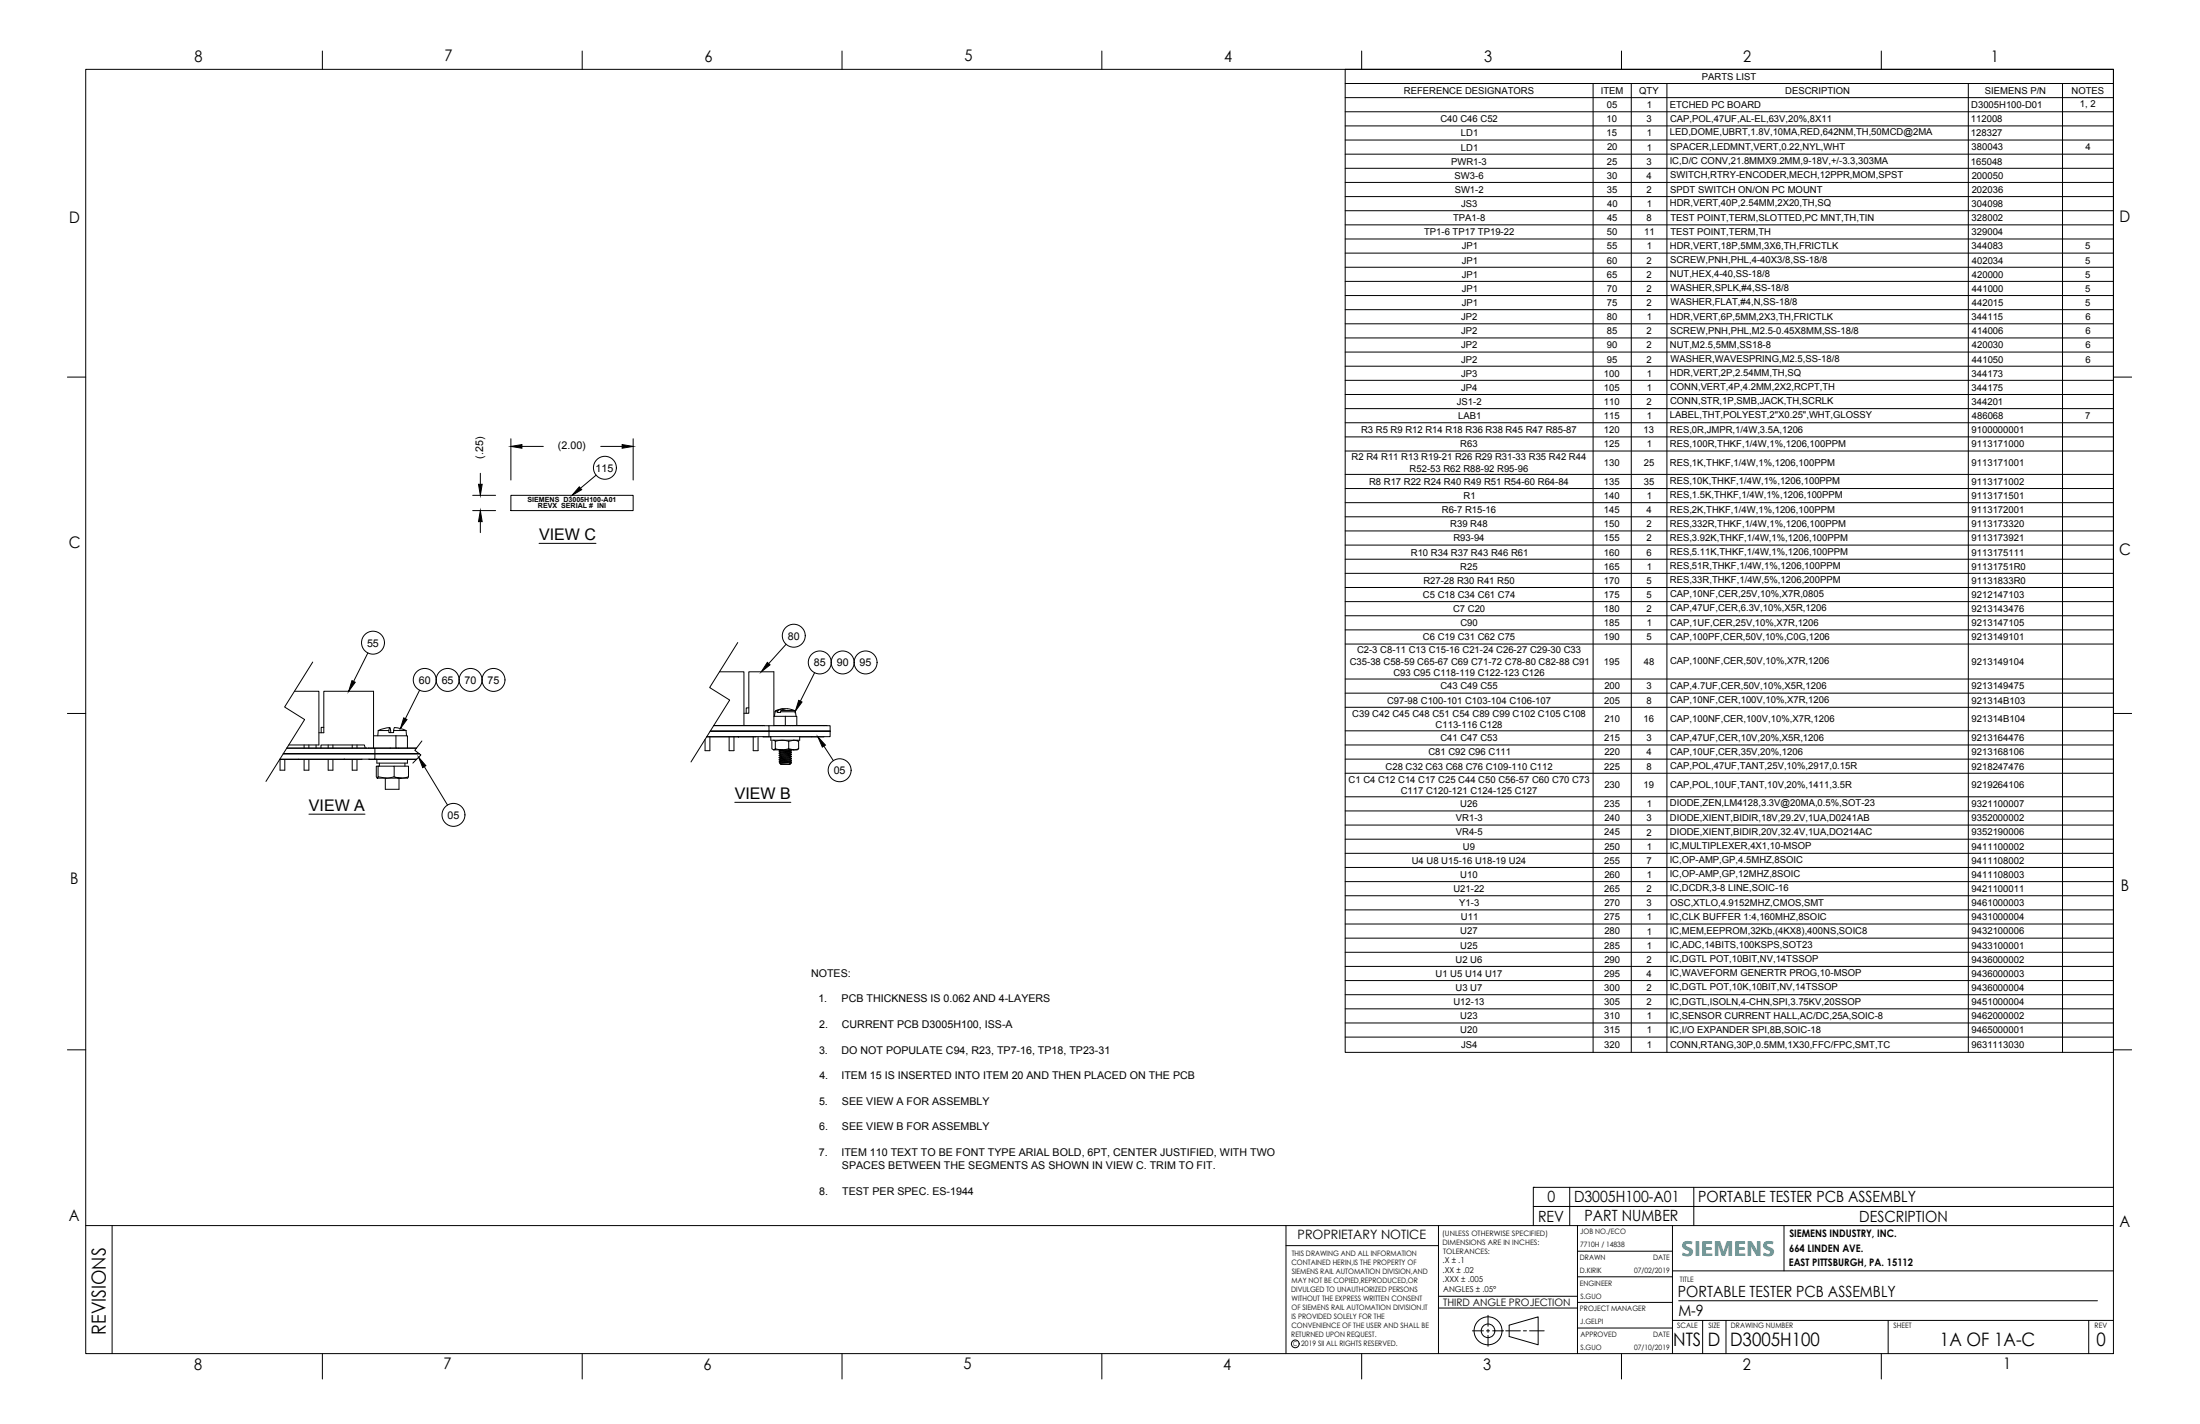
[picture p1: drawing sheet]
<svg xmlns="http://www.w3.org/2000/svg" width="864mm" height="559mm" viewBox="0 0 864 559" stroke-linecap="round" stroke-linejoin="round" font-family="sans-serif">
<!-- layer: TITLEBLOCK -->
<g fill="none" stroke="#000" stroke-width=".39">
<path d="M33.6 27.2h796v504h-796zM126.5 20v7.2M228.5 20v7.2M330.5 20v7.2M432.5 20v7.2M534.5 20v7.2M636.5 20v7.2M738.5 20v7.2M26.5 148h7.1M829.6 148h7.2M26.5 280h7.1M829.6 280h7.2"/>
<path d="M26.5 412h7.1M829.6 412h7.2M601.9 465.9h.1M601.9 473.4h227.7M616.2 465.9v15M664.9 465.9v15M829.6 465.9h-227.7v15M33.6 480.9h796M44 480.9v50.3M504.8 480.9v50.3M504.8 488.8h59.9M564.7 480.9v50.3"/>
<path d="M619.2 480.9v50.3M619.2 491h37.3M656.5 480.9v50.3M656.5 498.7h173.1M700.3 480.9v17.8M564.7 508.7h54.5M564.7 513.3h54.5M584.1 516.2v4.2M619.2 511.1h37.3M619.2 501h37.3M656.5 518.2h173.1M659 510.4h164.3"/>
<path d="M668.4 518.2v13M677.5 518.2v13M741.2 518.2v13M819.9 518.2v13M126.5 531.2v10M228.5 531.2v10M330.5 531.2v10M432.5 531.2v10M534.5 531.2v10M578 522.2h4.3M583.5 522.2h1.2M584.1 521.6v1.2"/>
<path d="M584.1 524v4.3M585.9 522.2h4.4M591.1 522.2h5.7M592.4 520l11.4-3.2v10.9l-11.4-3.2zM598 522.2h1.2M600.4 522.2h5.8M619.2 521.1h37.3M636.5 531.2v10M738.5 531.2v10"/>
<circle cx="508.5" cy="527.4" r="1.52"/>
<circle cx="584.1" cy="522.2" r="5.5"/>
<circle cx="584.1" cy="522.2" r="2.67"/>
</g>
<!-- layer: BORDER -->
<g fill="none" stroke="#000" stroke-width=".39">
<path d="M528 27.2h301.6v385.8h-301.6zM528 32.8h301.6M528 38.3h301.6M625.4 32.8v380.2M640.3 32.8v380.2M654.3 32.8v380.2M772.7 32.8v380.2M809.6 32.8v380.2M528 43.9h301.6M528 49.4h301.6M528 55h301.6M528 60.5h301.6"/>
<path d="M528 66h301.6M528 71.6h301.6M528 77.1h301.6M528 82.7h301.6M528 88.2h301.6M528 93.8h301.6M528 99.3h301.6M528 104.9h301.6M528 110.4h301.6M528 116h301.6M528 121.5h301.6M528 127.1h301.6"/>
<path d="M528 132.6h301.6M528 138.2h301.6M528 143.7h301.6M528 149.2h301.6M528 154.8h301.6M528 160.4h301.6M528 165.9h301.6M528 171.4h301.6M528 177h301.6M528 186.2h301.6M528 191.7h301.6M528 197.3h301.6"/>
<path d="M528 202.8h301.6M528 208.3h301.6M528 213.9h301.6M528 219.4h301.6M528 225h301.6M528 230.5h301.6M528 236.1h301.6M528 241.6h301.6M528 247.2h301.6M528 252.7h301.6M528 266.5h301.6M528 272h301.6"/>
<path d="M528 277.6h301.6M528 286.8h301.6M528 292.3h301.6M528 297.9h301.6M528 303.4h301.6M528 312.7h301.6M528 318.2h301.6M528 323.8h301.6M528 329.3h301.6M528 334.9h301.6M528 340.4h301.6M528 346h301.6"/>
<path d="M528 351.5h301.6M528 357.1h301.6M528 362.6h301.6M528 368.1h301.6M528 373.7h301.6M528 379.2h301.6M528 384.8h301.6M528 390.3h301.6M528 395.9h301.6M528 401.4h301.6M528 407h301.6"/>
</g>
<!-- layer: OBJECT LINES -->
<g fill="none" stroke="#000" stroke-width=".39">
<path d="M200.5 194.4h48v6h-48zM122.8 259.8l-11.1 17.6 7.9 5-15.2 24.2M289.6 252.2l-11 17.6 7.8 4.9-15.2 24.3M115.6 271.3h9.6v21h-11.8M282.4 263.6h9.6v21.1M292 279.9h1.9v-16.3h9.9v21.2M293.9 277.8h-1v2.1M304.2 279.3l-.2 1.8M304.2 279.3h1M304.6 278.8h.9M304.6 278.8l-.4 .5M305.2 279.3v.3h1.2v-.3"/>
<path d="M305.5 278.8l-.3 .5M306.4 279.3h5.8M306.6 278.8a5.2 5.2 0 0 1 5.3 0M306.6 278.8l-.2 .5M306.6 278.8h5.3M307.3 278.1l-2.7 .7M308.3 278.1l-1.5 .1-1.3 .6M311.9 278.8l.4 .5M312.2 279.3l.3 1.8M109.9 298v4.2h1.9v-4.2M111.2 295.8h53.4zM112.5 293.6h34.7v4.3h-37.3"/>
<path d="M112.6 293.5l31.4 .1M117.2 297.9v.1M119.4 298v4.2h1.8v-4.2M119.4 292.3v1.2M121.2 292.3v1.2M124.1 292.3v1.2M125.2 287.5h1.9v-16.2h19.5v22.2M126 293.5v-1.2h17l.4 1.2M127.1 285.4h-1v2.1M128.8 298v4.2h1.9v-4.2M128.8 292.3v1.2M130.7 292.3v1.2"/>
<path d="M135.1 297.9l-25.3 .1M135.1 298h.1M135.2 297.9h.1M138.3 298v4.2h1.8v-4.2M138.3 292.3v1.2M140.1 292.3v1.2M142.1 297.9l-6.9 .1M146.6 288.7h8.8M147.2 293.6h16.3M147.2 297.9h16.4M147.2 295.8h.1M147.8 297.9l-3 .1"/>
<path d="M147.8 298h15.7M147.9 298v1.5h12v-1.5M148.5 286.7h4.1v.8h1.9v-.8h4.9M148.5 286.7l-.2 2M148.9 299.5v1.2M152.6 286.7l.4-1.2 .4 2M153 285.5l-2 .3-2.5 .9M153.1 293.5l-8.5 .1M153.2 293.6h2.4M155.4 288.7h4.5v4.8M155.4 288.7v4.8M155.6 293.5l.9 .1"/>
<path d="M156.5 293.5h7M159 299.5v1.2M159.4 286.7l.2 2M159.4 286.7l-2.5-.9-2-.3-.4 1.2M165.6 290.8l-2.8 3.6 2.4 1.9-3.1 3.2M278.7 289.2v5.4h-1.9v-4.4M278.8 286.9h47.1M278.8 286.9h23.1M280.1 284.8h21.8v4.3h-24.5M280.2 284.7l19.8 .1M286.2 289.2v5.4h1.9v-5.4M289.8 289.1l-12.4 .1"/>
<path d="M289.9 289.1h.1M295.7 289.2v5.4h1.9v-5.4M296.8 289.1l-7 .1M298.7 284.7v.1M299.2 284.7v.1M299.5 289.1v.1M299.6 289.1h2.9M301.9 284.8h24v4.3h-24M301.9 286.9h24M301.9 286.9h.1M302.5 289.2h.1M302.6 289.1v1.4h11.3v-1.4"/>
<path d="M303 290.9v2.9l.7 .5M303.7 290.5l.6 .4M303.8 284.7h4M303.8 281.1h4.5M304.3 290.9l2.7-.4 2.6 .4v2.9l-2.6 .5-2.7-.5zM304.3 293.8l-.6 .5h7.9l-2-.5M305.9 298.1l.5 .4M305.9 297.2l.5 .5M305.9 296.4l.5 .4M305.9 295.5l.5 .5M305.9 294.7l.5 .4M305.9 299.1l.5 .3"/>
<path d="M306.1 294.1l.3 .2M306.1 299.6l.4 .4 3.6-.1h-.3M306.4 299.4v.1M306.4 299.5l-.2 .1M307.1 294.3l-.7 .1M308.3 281.1h4.5v3.6M308.3 281.1v3.6M309.6 290.9l2-.4 1.9 .4v2.9l-1.9 .5h1.4M310 299.8l-.2 .1M310 299l-3.5 .4M310 298.1l-3.6 .4M310 297.3l-3.6 .4"/>
<path d="M310 296.4l-3.6 .4M310 295.6l-3.6 .4M310 294.7l-3.6 .4M310.1 295.6l.5 .3-4.7 .4M310.2 299.7l-.1 .1M310.2 299.7l-.4 .2M310.3 284.7l-2.4 .1M310.3 284.7v.1M310.3 284.7l.9 .1M310.6 294.4l-4.7 .4M310.6 295.3l-4.7 .4M310.6 296.1l-4.7 .4"/>
<path d="M310.6 297l-4.7 .4M310.6 297.8l-4.7 .4M310.6 298.7l-4.7 .4M310.6 294.3l-4.7 .4 .5-.3M310.6 299.4l-4.4 .2M310.6 299.3l-.5-.3-3.7 .5M310.6 297.6l-.5-.3-3.5 .4-.7 .4M310.6 296.8l-.5-.3-3.7 .4M310.6 295.1l-.5-.3-3.5 .4-.7 .3M310.6 297.6l-4.7 .5M310.6 296.8l-4.7 .4 .5-.3M310.6 295.1l-4.7 .4"/>
<path d="M310.6 299.3v.1M310.6 297.6l-.7 .7-3.3 .3-.7 .3 4.7-.4-.5-.3M310.6 295.1l-.7 .6-3.3 .3-.7 .3M310.6 298.5l-.5 .5M310.6 296.8l-.5 .5M310.6 295.9l-.5 .5M310.6 294.3l-.5 .4M310.6 299.4l-.3 .3M311.2 284.7h12.3M312.8 290.5l.7 .4M313.5 293.8l-.7 .5M318.7 289.1l-4.8 .1"/>
<path d="M323.5 284.8h1.2M323.5 289.1l-4.8 .1M325.9 286.9h.1M148.4 300.7h6.3v4.1l-3.1 .6-3.2-.6zM148.4 304.8l-.3 .6h9.4l-2.8-.6M148.4 300.7h-.7v4.1l.4 .6M151.2 305.4v4.3h5.4v-4.3M154.7 300.7h5.7v4.1l-2.9 .6h2.5M160.4 304.8l-.4 .6"/>
</g>
<!-- layer: DIMENSIONS -->
<path d="M200.5 172.2v16.2M204.9 175.2h8.4M235.8 175.2h8.4M248.5 172.2v16.2M185.6 194.4h8.9M188.6 185.7v4.3M185.6 200.4h8.9M188.6 204.7v4.3" fill="none" stroke="#000" stroke-width=".39"/>
<path d="M200.5 175.2l4.4-.7v1.4zM244.2 174.5l4.3 .7-4.3 .7zM187.8 190h1.5l-.7 4.4zM188.6 200.4l.7 4.3h-1.5z" fill="#000" stroke="#000" stroke-width=".39"/>
<!-- layer: TEXT-BALLOONS-NOTES -->
<g fill="none" stroke="#000" stroke-width=".39">
<path d="M211.6 213.2h22.3M121.3 319.5h22M288.4 314.8h22"/>
<circle cx="237.5" cy="183.6" r="4.5"/>
<circle cx="146.4" cy="252.2" r="4.5"/>
<circle cx="311.6" cy="249.5" r="4.5"/>
<circle cx="321.8" cy="260" r="4.5"/>
<circle cx="330.8" cy="260" r="4.5"/>
<circle cx="339.8" cy="260" r="4.5"/>
<circle cx="166.7" cy="266.8" r="4.5"/>
<circle cx="175.7" cy="266.8" r="4.5"/>
<circle cx="184.7" cy="266.8" r="4.5"/>
<circle cx="193.7" cy="266.8" r="4.5"/>
<circle cx="178" cy="319.8" r="4.5"/>
<circle cx="329.6" cy="302.3" r="4.5"/>
</g>
<!-- layer: 0 -->
<path d="M227.4 191l.9 1.2-3.7 2.2zM138.2 267.1l1.2 .6-2.5 3.6zM301.2 259.9l1.1 1-3.4 2.7zM313.5 274.8l1.3 .7-2.6 3.5zM158.5 281.7l1.3 .6-2.6 3.6zM321.1 289.2l2.9 3.2-1.2 .8zM164.3 297.2l2.9 3.3-1.3 .7z" fill="#000" stroke="#000" stroke-width=".39"/>
<path d="M234 186.5l-6.1 5.1M144.4 256.2l-5.6 11.2M308.6 252.8l-6.9 7.6M164.7 270.9l-5.6 11.1M319.8 264l-5.6 11.2M323.4 292.8l3.7 5.7M166.6 300.8l9.1 15.1" fill="none" stroke="#000" stroke-width=".39"/>
<text font-size="8.4" fill="#099" x="660.1" y="492.7">SIEMENS</text>
<text font-size="7.7" x="41.6" y="523.8" transform="rotate(-90 41.6 523.8)">REVISIONS</text>
<g font-size="7.3">
<text x="656.8" y="528.2">NTS</text>
<text x="670.4" y="528.2">D</text>
<text x="679.1" y="528.2">D3005H100</text>
<text x="761.5" y="528.2">1A OF 1A-C</text>
<text x="822.9" y="528.2">0</text>
</g>
<g font-size="6.3">
<text x="76.4" y="24.4">8</text>
<text x="174.5" y="24.1">7</text>
<text x="276.6" y="24.2">6</text>
<text x="378.6" y="24.1">5</text>
<text x="480.6" y="24.2">4</text>
<text x="582.6" y="24.2">3</text>
<text x="684.3" y="24.2">2</text>
<text x="781.5" y="24.3">1</text>
<text x="27.1" y="87.5">D</text>
<text x="832" y="87.1">D</text>
<text x="27" y="215.1">C</text>
<text x="211.6" y="211.9">VIEW C</text>
<text x="831.9" y="217.8">C</text>
<text x="288.4" y="313.5">VIEW B</text>
<text x="121.3" y="318.2">VIEW A</text>
<text x="27.6" y="347">B</text>
<text x="832.5" y="349.7">B</text>
<text x="27.1" y="479">A</text>
<text x="832" y="481.7">A</text>
<text x="76.2" y="537.5">8</text>
<text x="174.1" y="537.3">7</text>
<text x="276.1" y="537.5">6</text>
<text x="378.2" y="537.3">5</text>
<text x="480.2" y="537.5">4</text>
<text x="582.2" y="537.5">3</text>
<text x="684.2" y="537.5">2</text>
<text x="786.4" y="537.3">1</text>
</g>
<g font-size="6.1">
<text x="607.5" y="471.9">0</text>
<text x="617.9" y="471.9">D3005H100-A01</text>
<text x="666.6" y="471.9">PORTABLE TESTER PCB ASSEMBLY</text>
<text x="603.8" y="479.4">REV</text>
<text x="622" y="479.3">PART NUMBER</text>
<text x="729.9" y="479.4">DESCRIPTION</text>
<text x="658.6" y="508.8">PORTABLE TESTER PCB ASSEMBLY</text>
<text x="658.8" y="516.3">M-9</text>
</g>
<text font-size="5.1" x="509.4" y="486">PROPRIETARY NOTICE</text>
<g font-size="4.2">
<text x="189.6" y="180" transform="rotate(-90 189.6 180)">(.25)</text>
<text x="219" y="176.2">(2.00)</text>
<text x="233.8" y="185.1">115</text>
<text x="309.3" y="251">80</text>
<text x="144.1" y="253.7">55</text>
<text x="319.5" y="261.5">85</text>
<text x="328.5" y="261.5">90</text>
<text x="337.5" y="261.5">95</text>
<text x="164.4" y="268.3">60</text>
<text x="173.4" y="268.3">65</text>
<text x="182.4" y="268.3">70</text>
<text x="191.4" y="268.3">75</text>
<text x="327.3" y="303.8">05</text>
<text x="175.7" y="321.3">05</text>
<text x="318.4" y="383.3">NOTES:</text>
<text x="321.2" y="393.4">1.</text>
<text x="330.4" y="393.4">PCB THICKNESS IS 0.062 AND 4-LAYERS</text>
<text x="321.6" y="403.4">2.</text>
<text x="330.5" y="403.4">CURRENT PCB D3005H100, ISS-A</text>
<text x="321.5" y="413.5">3.</text>
<text x="330.4" y="413.5">DO NOT POPULATE C94, R23, TP7-16, TP18, TP23-31</text>
<text x="321.6" y="423.5">4.</text>
<text x="330.3" y="423.5">ITEM 15 IS INSERTED INTO ITEM 20 AND THEN PLACED ON THE PCB</text>
<text x="321.5" y="433.6">5.</text>
<text x="330.5" y="433.6">SEE VIEW A FOR ASSEMBLY</text>
<text x="321.5" y="443.6">6.</text>
<text x="330.5" y="443.6">SEE VIEW B FOR ASSEMBLY</text>
<text x="321.5" y="453.7">7.</text>
<text x="330.3" y="453.7">ITEM 110 TEXT TO BE FONT TYPE ARIAL BOLD, 6PT, CENTER JUSTIFIED, WITH TWO</text>
<text x="330.5" y="458.7">SPACES BETWEEN THE SEGMENTS AS SHOWN IN VIEW C. TRIM TO FIT.</text>
<text x="321.5" y="468.8">8.</text>
<text x="330.6" y="468.8">TEST PER SPEC. ES-1944</text>
</g>
<g font-size="4">
<text x="702.4" y="485.5">SIEMENS INDUSTRY, INC.</text>
<text x="702.3" y="491.3">664 LINDEN AVE.</text>
<text x="702.2" y="496.6">EAST PITTSBURGH, PA. 15112</text>
<text x="566.5" y="512.3">THIRD ANGLE PROJECTION</text>
</g>
<g font-size="3.7">
<text x="668.1" y="31.3">PARTS LIST</text>
<text x="551.1" y="36.9">REFERENCE DESIGNATORS</text>
<text x="628.4" y="36.9">ITEM</text>
<text x="643.4" y="36.8">QTY</text>
<text x="700.8" y="36.9">DESCRIPTION</text>
<text x="779.2" y="36.9">SIEMENS P/N</text>
<text x="813.2" y="36.9">NOTES</text>
<text x="565.4" y="48">C40 C46 C52</text>
<text x="630.7" y="47.9">10</text>
<text x="630.8" y="42.4">05</text>
<text x="646.3" y="47.9">3</text>
<text x="646.4" y="42.4">1</text>
<text x="655.5" y="42.4">ETCHED PC BOARD</text>
<text x="655.6" y="47.7">CAP,POL,47UF,AL-EL,63V,20%,8X11</text>
<text x="773.7" y="47.9">112008</text>
<text x="773.8" y="42.4">D3005H100-D01</text>
<text x="816.4" y="42.2">1, 2</text>
<text x="573.5" y="53.5">LD1</text>
<text x="630.7" y="53.5">15</text>
<text x="646.4" y="53.5">1</text>
<text x="655.5" y="53.1">LED,DOME,UBRT,1.8V,10MA,RED,642NM,TH,50MCD@2MA</text>
<text x="773.7" y="53.5">128327</text>
<text x="573.5" y="59.1">LD1</text>
<text x="630.8" y="59">20</text>
<text x="646.4" y="59.1">1</text>
<text x="655.6" y="58.8">SPACER,LEDMNT,VERT,0.22,NYL,WHT</text>
<text x="773.9" y="59">380043</text>
<text x="818.7" y="59.1">4</text>
<text x="569.6" y="64.6">PWR1-3</text>
<text x="630.8" y="64.6">25</text>
<text x="646.3" y="64.6">3</text>
<text x="655.4" y="64.4">IC,D/C CONV,21.8MMX9.2MM,9-18V,+/-3.3,303MA</text>
<text x="773.7" y="64.6">165048</text>
<text x="571" y="70.1">SW3-6</text>
<text x="630.8" y="70.1">30</text>
<text x="646.4" y="70.1">4</text>
<text x="655.6" y="69.9">SWITCH,RTRY-ENCODER,MECH,12PPR,MOM,SPST</text>
<text x="774" y="70.1">200050</text>
<text x="571" y="75.7">SW1-2</text>
<text x="630.8" y="75.7">35</text>
<text x="646.3" y="75.7">2</text>
<text x="655.6" y="75.7">SPDT SWITCH ON/ON PC MOUNT</text>
<text x="774" y="75.7">202036</text>
<text x="573.5" y="81.3">JS3</text>
<text x="630.9" y="81.2">40</text>
<text x="646.4" y="81.3">1</text>
<text x="655.5" y="81">HDR,VERT,40P,2.54MM,2X20,TH,SQ</text>
<text x="773.9" y="81.2">304098</text>
<text x="570.4" y="86.8">TPA1-8</text>
<text x="630.8" y="86.8">45</text>
<text x="646.3" y="86.8">8</text>
<text x="655.7" y="86.6">TEST POINT,TERM,SLOTTED,PC MNT,TH,TIN</text>
<text x="773.9" y="86.8">328002</text>
<text x="559.1" y="92.3">TP1-6 TP17 TP19-22</text>
<text x="630.8" y="92.3">50</text>
<text x="645.4" y="92.3">11</text>
<text x="655.7" y="92.1">TEST POINT,TERM,TH</text>
<text x="773.9" y="92.3">329004</text>
<text x="573.8" y="97.9">JP1</text>
<text x="630.8" y="97.9">55</text>
<text x="646.4" y="97.9">1</text>
<text x="655.5" y="97.6">HDR,VERT,18P,5MM,3X6,TH,FRICTLK</text>
<text x="773.9" y="97.9">344083</text>
<text x="818.6" y="97.9">5</text>
<text x="573.8" y="103.4">JP1</text>
<text x="630.8" y="103.4">60</text>
<text x="646.3" y="103.4">2</text>
<text x="655.6" y="103.2">SCREW,PNH,PHL,4-40X3/8,SS-18/8</text>
<text x="774" y="103.4">402034</text>
<text x="818.6" y="103.4">5</text>
<text x="573.8" y="109">JP1</text>
<text x="630.8" y="109">65</text>
<text x="646.3" y="109">2</text>
<text x="655.5" y="108.7">NUT,HEX,4-40,SS-18/8</text>
<text x="774" y="109">420000</text>
<text x="818.6" y="109">5</text>
<text x="573.8" y="114.5">JP1</text>
<text x="630.8" y="114.5">70</text>
<text x="646.3" y="114.5">2</text>
<text x="655.7" y="114.3">WASHER,SPLK,#4,SS-18/8</text>
<text x="655.7" y="119.8">WASHER,FLAT,#4,N,SS-18/8</text>
<text x="774" y="114.5">441000</text>
<text x="818.6" y="114.5">5</text>
<text x="573.5" y="125.6">JP2</text>
<text x="573.8" y="120.1">JP1</text>
<text x="630.8" y="120.1">75</text>
<text x="630.8" y="125.6">80</text>
<text x="646.3" y="120.1">2</text>
<text x="646.4" y="125.6">1</text>
<text x="655.5" y="125.4">HDR,VERT,6P,5MM,2X3,TH,FRICTLK</text>
<text x="773.9" y="125.6">344115</text>
<text x="774" y="120.1">442015</text>
<text x="818.6" y="120.1">5</text>
<text x="818.6" y="125.6">6</text>
<text x="573.5" y="131.2">JP2</text>
<text x="630.8" y="131.2">85</text>
<text x="646.3" y="131.2">2</text>
<text x="655.6" y="130.9">SCREW,PNH,PHL,M2.5-0.45X8MM,SS-18/8</text>
<text x="774" y="131.2">414006</text>
<text x="818.6" y="131.2">6</text>
<text x="573.5" y="136.7">JP2</text>
<text x="630.8" y="136.7">90</text>
<text x="646.3" y="136.7">2</text>
<text x="655.5" y="136.5">NUT,M2.5,5MM,SS18-8</text>
<text x="774" y="136.7">420030</text>
<text x="818.6" y="136.7">6</text>
<text x="573.5" y="142.3">JP2</text>
<text x="630.8" y="142.3">95</text>
<text x="646.3" y="142.3">2</text>
<text x="655.7" y="142">WASHER,WAVESPRING,M2.5,SS-18/8</text>
<text x="774" y="142.3">441050</text>
<text x="818.6" y="142.3">6</text>
<text x="573.5" y="147.8">JP3</text>
<text x="629.6" y="147.8">100</text>
<text x="646.4" y="147.8">1</text>
<text x="655.5" y="147.6">HDR,VERT,2P,2.54MM,TH,SQ</text>
<text x="773.9" y="147.8">344173</text>
<text x="573.5" y="153.3">JP4</text>
<text x="629.6" y="153.3">105</text>
<text x="646.4" y="153.4">1</text>
<text x="655.6" y="153.1">CONN,VERT,4P,4.2MM,2X2,RCPT,TH</text>
<text x="773.9" y="153.3">344175</text>
<text x="571.9" y="158.9">JS1-2</text>
<text x="629.6" y="158.9">110</text>
<text x="646.3" y="158.9">2</text>
<text x="655.6" y="158.7">CONN,STR,1P,SMB,JACK,TH,SCRLK</text>
<text x="773.9" y="158.9">344201</text>
<text x="572.4" y="164.5">LAB1</text>
<text x="629.6" y="164.4">115</text>
<text x="646.4" y="164.5">1</text>
<text x="655.5" y="164.2">LABEL,THT,POLYEST,2&quot;X0.25&quot;,WHT,GLOSSY</text>
<text x="774" y="164.4">486068</text>
<text x="818.6" y="164.5">7</text>
<text x="534.3" y="170">R3 R5 R9 R12 R14 R18 R36 R38 R45 R47 R85-87</text>
<text x="629.6" y="170">120</text>
<text x="645.2" y="170">13</text>
<text x="655.5" y="169.8">RES,0R,JMPR,1/4W,3.5A,1206</text>
<text x="773.9" y="170">9100000001</text>
<text x="573.2" y="175.5">R63</text>
<text x="629.6" y="175.5">125</text>
<text x="646.4" y="175.6">1</text>
<text x="655.5" y="175.3">RES,100R,THKF,1/4W,1%,1206,100PPM</text>
<text x="773.9" y="175.5">9113171000</text>
<text x="530.6" y="180.7">R2 R4 R11 R13 R19-21 R26 R29 R31-33 R35 R42 R44</text>
<text x="553.4" y="185.1">R52-53 R62 R88-92 R95-96</text>
<text x="629.6" y="182.9">130</text>
<text x="645.3" y="182.9">25</text>
<text x="655.5" y="182.7">RES,1K,THKF,1/4W,1%,1206,100PPM</text>
<text x="773.9" y="182.9">9113171001</text>
<text x="537.4" y="190.2">R8 R17 R22 R24 R40 R49 R51 R54-60 R64-84</text>
<text x="629.6" y="190.2">135</text>
<text x="645.3" y="190.2">35</text>
<text x="655.5" y="190">RES,10K,THKF,1/4W,1%,1206,100PPM</text>
<text x="773.9" y="190.2">9113171002</text>
<text x="574.5" y="195.8">R1</text>
<text x="629.6" y="195.8">140</text>
<text x="646.4" y="195.8">1</text>
<text x="655.5" y="195.6">RES,1.5K,THKF,1/4W,1%,1206,100PPM</text>
<text x="773.9" y="195.8">9113171501</text>
<text x="566" y="201.4">R6-7 R15-16</text>
<text x="629.6" y="201.4">145</text>
<text x="646.4" y="201.4">4</text>
<text x="655.5" y="201.1">RES,2K,THKF,1/4W,1%,1206,100PPM</text>
<text x="773.9" y="201.3">9113172001</text>
<text x="569.3" y="206.9">R39 R48</text>
<text x="629.6" y="206.9">150</text>
<text x="646.3" y="206.9">2</text>
<text x="655.5" y="206.7">RES,332R,THKF,1/4W,1%,1206,100PPM</text>
<text x="773.9" y="206.9">9113173320</text>
<text x="570.5" y="212.4">R93-94</text>
<text x="629.6" y="212.4">155</text>
<text x="646.3" y="212.5">2</text>
<text x="655.5" y="212.2">RES,3.92K,THKF,1/4W,1%,1206,100PPM</text>
<text x="773.9" y="212.4">9113173921</text>
<text x="553.8" y="218">R10 R34 R37 R43 R46 R61</text>
<text x="629.6" y="218">160</text>
<text x="646.3" y="218">6</text>
<text x="655.5" y="217.8">RES,5.11K,THKF,1/4W,1%,1206,100PPM</text>
<text x="773.9" y="218">9113175111</text>
<text x="573.2" y="223.5">R25</text>
<text x="629.6" y="223.5">165</text>
<text x="646.4" y="223.6">1</text>
<text x="655.5" y="223.3">RES,51R,THKF,1/4W,1%,1206,100PPM</text>
<text x="773.9" y="223.5">91131751R0</text>
<text x="558.7" y="229.1">R27-28 R30 R41 R50</text>
<text x="629.6" y="229.1">170</text>
<text x="646.3" y="229.1">5</text>
<text x="655.5" y="228.9">RES,33R,THKF,1/4W,5%,1206,200PPM</text>
<text x="773.9" y="229.1">91131833R0</text>
<text x="558.6" y="234.6">C5 C18 C34 C61 C74</text>
<text x="629.6" y="234.6">175</text>
<text x="646.3" y="234.6">5</text>
<text x="655.6" y="234.4">CAP,10NF,CER,25V,10%,X7R,0805</text>
<text x="655.6" y="239.9">CAP,47UF,CER,6.3V,10%,X5R,1206</text>
<text x="773.9" y="234.6">9212147103</text>
<text x="570.4" y="240.2">C7 C20</text>
<text x="573.3" y="245.7">C90</text>
<text x="629.6" y="245.7">185</text>
<text x="629.6" y="240.2">180</text>
<text x="646.3" y="240.2">2</text>
<text x="646.4" y="245.7">1</text>
<text x="655.6" y="245.5">CAP,1UF,CER,25V,10%,X7R,1206</text>
<text x="773.9" y="240.2">9213143476</text>
<text x="773.9" y="245.7">9213147105</text>
<text x="558.6" y="251.3">C6 C19 C31 C62 C75</text>
<text x="629.6" y="251.3">190</text>
<text x="646.3" y="251.3">5</text>
<text x="655.6" y="251.1">CAP,100PF,CER,50V,10%,C0G,1206</text>
<text x="773.9" y="251.3">9213149101</text>
<text x="532.7" y="256.4">C2-3 C8-11 C13 C15-16 C21-24 C26-27 C29-30 C33</text>
<text x="529.8" y="260.9">C35-38 C58-59 C65-67 C69 C71-72 C78-80 C82-88 C91</text>
<text x="629.6" y="260.9">195</text>
<text x="645.3" y="260.9">48</text>
<text x="655.6" y="260.7">CAP,100NF,CER,50V,10%,X7R,1206</text>
<text x="773.9" y="260.9">9213149104</text>
<text x="547" y="265.4">C93 C95 C118-119 C122-123 C126</text>
<text x="565.4" y="270.6">C43 C49 C55</text>
<text x="629.8" y="270.5">200</text>
<text x="646.3" y="270.5">3</text>
<text x="655.6" y="270.3">CAP,4.7UF,CER,50V,10%,X5R,1206</text>
<text x="655.6" y="275.9">CAP,10NF,CER,100V,10%,X7R,1206</text>
<text x="773.9" y="270.5">9213149475</text>
<text x="530.8" y="281.3">C39 C42 C45 C48 C51 C54 C89 C99 C102 C105 C108</text>
<text x="544.5" y="276.1">C97-98 C100-101 C103-104 C106-107</text>
<text x="629.8" y="276.1">205</text>
<text x="646.3" y="276.1">8</text>
<text x="773.9" y="276.1">921314B103</text>
<text x="563.5" y="285.8">C113-116 C128</text>
<text x="629.8" y="283.5">210</text>
<text x="645.2" y="283.5">16</text>
<text x="655.6" y="283.3">CAP,100NF,CER,100V,10%,X7R,1206</text>
<text x="773.9" y="283.5">921314B104</text>
<text x="565.4" y="290.9">C41 C47 C53</text>
<text x="629.8" y="290.9">215</text>
<text x="646.3" y="290.9">3</text>
<text x="655.6" y="290.7">CAP,47UF,CER,10V,20%,X5R,1206</text>
<text x="773.9" y="290.9">9213164476</text>
<text x="560.7" y="296.4">C81 C92 C96 C111</text>
<text x="629.8" y="296.4">220</text>
<text x="646.4" y="296.4">4</text>
<text x="655.6" y="296.2">CAP,10UF,CER,35V,20%,1206</text>
<text x="773.9" y="296.4">9213168106</text>
<text x="543.9" y="302">C28 C32 C63 C68 C76 C109-110 C112</text>
<text x="629.8" y="302">225</text>
<text x="646.3" y="302">8</text>
<text x="655.6" y="301.8">CAP,POL,47UF,TANT,25V,10%,2917,0.15R</text>
<text x="773.9" y="302">9218247476</text>
<text x="529.4" y="307.1">C1 C4 C12 C14 C17 C25 C44 C50 C56-57 C60 C70 C73</text>
<text x="549.9" y="311.6">C117 C120-121 C124-125 C127</text>
<text x="629.8" y="309.4">230</text>
<text x="645.2" y="309.4">19</text>
<text x="655.6" y="309.1">CAP,POL,10UF,TANT,10V,20%,1411,3.5R</text>
<text x="773.9" y="309.4">9219264106</text>
<text x="573.2" y="316.8">U26</text>
<text x="629.8" y="316.8">235</text>
<text x="646.4" y="316.8">1</text>
<text x="655.5" y="316.4">DIODE,ZEN,LM4128,3.3V@20MA,0.5%,SOT-23</text>
<text x="773.9" y="316.8">9321100007</text>
<text x="571.5" y="322.3">VR1-3</text>
<text x="629.8" y="322.3">240</text>
<text x="646.3" y="322.3">3</text>
<text x="655.5" y="322.1">DIODE,XIENT,BIDIR,18V,29.2V,1UA,D0241AB</text>
<text x="773.9" y="322.3">9352000002</text>
<text x="571.5" y="327.9">VR4-5</text>
<text x="629.8" y="327.9">245</text>
<text x="646.3" y="327.9">2</text>
<text x="655.5" y="327.6">DIODE,XIENT,BIDIR,20V,32.4V,1UA,DO214AC</text>
<text x="773.9" y="327.9">9352190006</text>
<text x="574.3" y="333.4">U9</text>
<text x="629.8" y="333.4">250</text>
<text x="646.4" y="333.4">1</text>
<text x="655.4" y="333.2">IC,MULTIPLEXER,4X1,10-MSOP</text>
<text x="773.9" y="333.4">9411100002</text>
<text x="554.2" y="339">U4 U8 U15-16 U18-19 U24</text>
<text x="629.8" y="339">255</text>
<text x="646.3" y="339">7</text>
<text x="655.4" y="338.7">IC,OP-AMP,GP,4.5MHZ,8SOIC</text>
<text x="773.9" y="339">9411108002</text>
<text x="573.2" y="344.5">U10</text>
<text x="629.8" y="344.5">260</text>
<text x="646.4" y="344.5">1</text>
<text x="655.4" y="344.3">IC,OP-AMP,GP,12MHZ,8SOIC</text>
<text x="773.9" y="344.5">9411108003</text>
<text x="570.6" y="350">U21-22</text>
<text x="629.8" y="350">265</text>
<text x="646.3" y="350.1">2</text>
<text x="655.4" y="349.8">IC,DCDR,3-8 LINE,SOIC-16</text>
<text x="773.9" y="350">9421100011</text>
<text x="572.8" y="355.6">Y1-3</text>
<text x="629.8" y="355.6">270</text>
<text x="646.3" y="355.6">3</text>
<text x="655.6" y="355.4">OSC,XTLO,4.9152MHZ,CMOS,SMT</text>
<text x="773.9" y="355.6">9461000003</text>
<text x="573.5" y="361.1">U11</text>
<text x="629.8" y="361.1">275</text>
<text x="646.4" y="361.2">1</text>
<text x="655.4" y="360.9">IC,CLK BUFFER 1:4,160MHZ,8SOIC</text>
<text x="773.9" y="361.1">9431000004</text>
<text x="573.2" y="366.7">U27</text>
<text x="629.8" y="366.7">280</text>
<text x="646.4" y="366.7">1</text>
<text x="655.4" y="366.3">IC,MEM,EEPROM,32Kb,(4KX8),400NS,SOIC8</text>
<text x="773.9" y="366.7">9432100006</text>
<text x="571.4" y="377.8">U2 U6</text>
<text x="573.2" y="372.2">U25</text>
<text x="629.8" y="372.2">285</text>
<text x="629.8" y="377.8">290</text>
<text x="646.3" y="377.8">2</text>
<text x="646.4" y="372.3">1</text>
<text x="655.4" y="372">IC,ADC,14BITS,100KSPS,SOT23</text>
<text x="655.4" y="377.6">IC,DGTL POT,10BIT,NV,14TSSOP</text>
<text x="773.9" y="372.2">9433100001</text>
<text x="773.9" y="377.8">9436000002</text>
<text x="563.5" y="383.3">U1 U5 U14 U17</text>
<text x="629.8" y="383.3">295</text>
<text x="646.4" y="383.3">4</text>
<text x="655.4" y="383.1">IC,WAVEFORM GENERTR PROG,10-MSOP</text>
<text x="773.9" y="383.3">9436000003</text>
<text x="571.4" y="388.9">U3 U7</text>
<text x="629.8" y="388.9">300</text>
<text x="646.3" y="388.9">2</text>
<text x="655.4" y="388.7">IC,DGTL POT,10K,10BIT,NV,14TSSOP</text>
<text x="773.9" y="388.9">9436000004</text>
<text x="570.5" y="394.4">U12-13</text>
<text x="629.7" y="394.4">305</text>
<text x="646.3" y="394.4">2</text>
<text x="655.4" y="394.2">IC,DGTL,ISOLN,4-CHN,SPI,3.75KV,20SSOP</text>
<text x="773.9" y="394.4">9451000004</text>
<text x="573.2" y="400">U23</text>
<text x="629.8" y="400">310</text>
<text x="646.4" y="400">1</text>
<text x="655.4" y="399.7">IC,SENSOR CURRENT HALL,AC/DC,25A,SOIC-8</text>
<text x="773.9" y="400">9462000002</text>
<text x="573.2" y="405.5">U20</text>
<text x="629.7" y="405.5">315</text>
<text x="646.4" y="405.5">1</text>
<text x="655.4" y="405.3">IC,I/O EXPANDER SPI,8B,SOIC-18</text>
<text x="773.9" y="405.5">9465000001</text>
<text x="573.5" y="411.3">JS4</text>
<text x="629.8" y="411.3">320</text>
<text x="646.4" y="411.3">1</text>
<text x="655.6" y="411.1">CONN,RTANG,30P,0.5MM,1X30,FFC/FPC,SMT,TC</text>
<text x="773.9" y="411.3">9631113030</text>
</g>
<g font-size="3.2">
<text x="566.3" y="495.6">.X ± .1</text>
<text x="566.3" y="499.5">.XX ± .02</text>
<text x="566.3" y="503.3">.XXX ± .005</text>
<text x="566.5" y="507.1">ANGLES ± .05°</text>
</g>
<g font-size="2.9">
<text x="566.2" y="484.9">(UNLESS OTHERWISE SPECIFIED)</text>
<text x="620.3" y="484.4">JOB NO./ECO</text>
<text x="566.3" y="488.4">DIMENSIONS ARE IN INCHES:</text>
<text x="566.5" y="491.9">TOLERANCES:</text>
<text x="620.3" y="489.4">7710H / 14838</text>
<text x="507" y="496.3">CONTAINED HERIN,IS THE PROPERTY OF</text>
<text x="507.1" y="492.8">THIS DRAWING AND ALL INFORMATION</text>
<text x="620.2" y="494.6">DRAWN</text>
<text x="648.9" y="494.6">DATE</text>
<text x="507" y="503.4">MAY NOT BE COPIED,REPRODUCED,OR</text>
<text x="507.1" y="499.9">SIEMENS RAIL AUTOMATION DIVISION,AND</text>
<text x="620.2" y="499.5">D.KIRIK</text>
<text x="641.5" y="499.5">07/02/2019</text>
<text x="659.4" y="503">TITLE</text>
<text x="506.9" y="507">DIVULGED TO UNAUTHORIZED PERSONS</text>
<text x="620.2" y="504.6">ENGINEER</text>
<text x="620.4" y="509.6">S.GUO</text>
<text x="507" y="514.1">OF SIEMENS RAIL AUTOMATION DIVISION.IT</text>
<text x="507" y="510.5">WITHOUT THE EXPRESS WRITTEN CONSENT</text>
<text x="620.2" y="514.6">PROJECT MANAGER</text>
<text x="506.9" y="517.6">IS PROVIDED SOLELY FOR THE</text>
<text x="507" y="521.2">CONVENIENCE OF THE USER AND SHALL BE</text>
<text x="620.3" y="519.7">J.GELPI</text>
<text x="658.4" y="521.2">SCALE</text>
<text x="670.7" y="521.2">SIZE</text>
<text x="679.5" y="521.2">DRAWING NUMBER</text>
<text x="743.3" y="521.2">SHEET</text>
<text x="822.2" y="521.2">REV</text>
<text x="506.9" y="524.7">RETURNED UPON REQUEST.</text>
<text x="620.4" y="524.7">APPROVED</text>
<text x="648.9" y="524.6">DATE</text>
<text x="620.4" y="529.7">S.GUO</text>
<text x="641.5" y="529.6">07/10/2019</text>
</g>
<g font-size="2.8">
<text x="207.1" y="197.1">SIEMENS D3005H100-A01</text>
<text x="211.2" y="199.5">REVX SERIAL # INI</text>
</g>
<text font-size="2.7" x="507.7" y="528.3">C 2019 SII ALL RIGHTS RESERVED.</text>
</svg>
